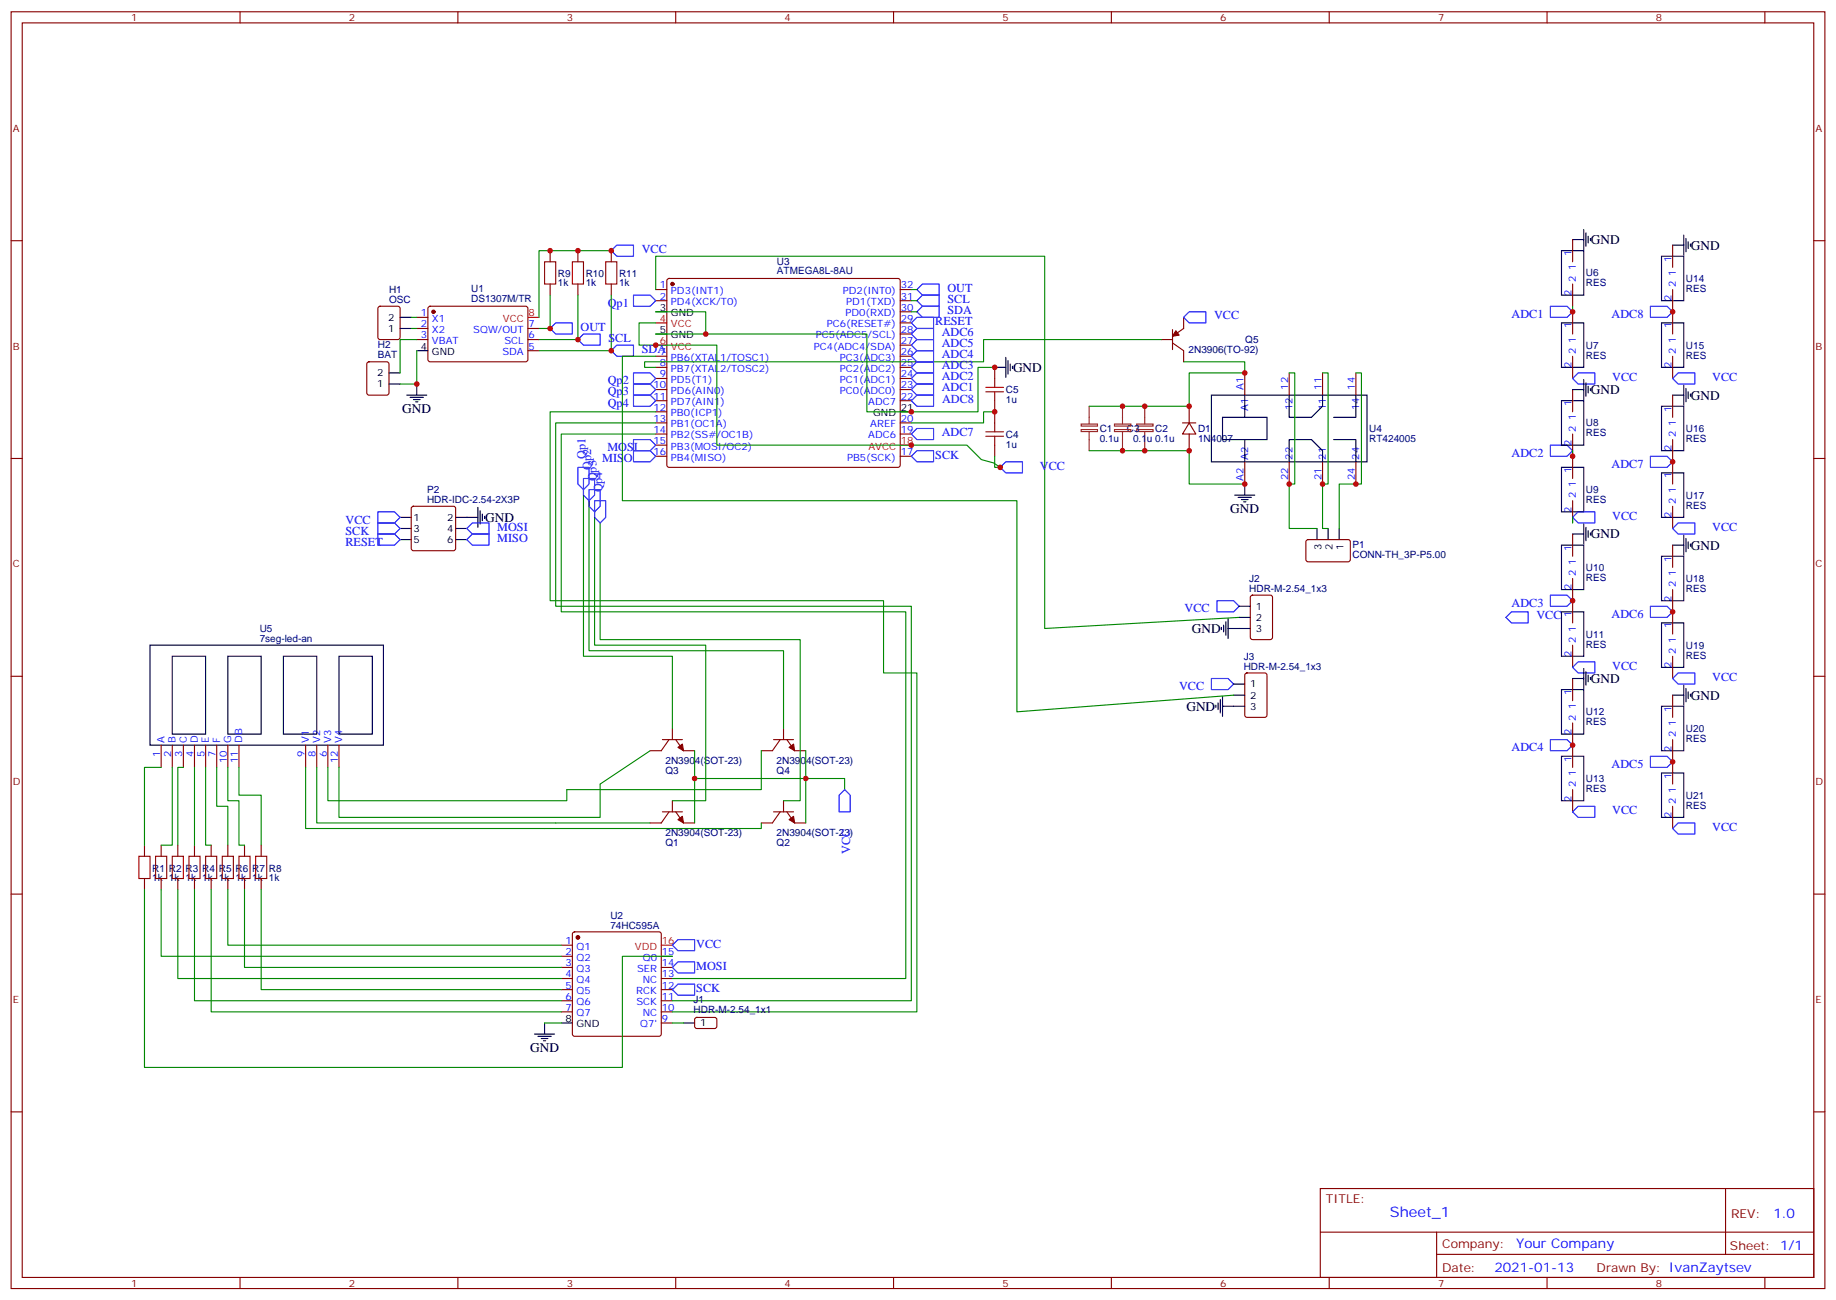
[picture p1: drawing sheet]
<svg xmlns="http://www.w3.org/2000/svg" width="583mm" height="413mm" viewBox="0 0 583 413" stroke-linecap="round" stroke-linejoin="round" font-family="sans-serif">
<g fill="none" stroke="#870000" stroke-width=".35">
<path d="M3.5 3.7h575.8v405.4h-575.8zM7.1 7.3h568.6v398.3h-568.6zM76.2 3.7v3.6M145.3 3.7v3.6M214.5 3.7v3.6M283.6 3.7v3.6M352.8 3.7v3.6M421.9 3.7v3.6M491.1 3.7v3.6M560.2 3.7v3.6M3.5 76.4h3.6M174.6 79.6v3.5"/>
<path d="M183.4 79.6v3.5M194 79.6v3.5M499.2 76.1v7M530.9 77.8v7.1M575.7 76.4h3.6M120.2 97.4l.4-.2h5.7l.6 .5 .1 9.4-.5 .7h-5.9l-.6-.5-.1-9.4zM136.1 97.4l.4-.2 30.6 .1 .5 .6-.1 16.5-.6 .5-30.6-.1-.5-.6v-16.3zM174.6 90.2v3.5M183.4 90.2v3.5M194 90.2v3.5M208.1 91.9h3.6M208.1 95.5h3.6"/>
<path d="M211.9 88.6l.5-.2h72.6l.5 .2 .3 .5v58.6l-.3 .5-.5 .2h-72.6l-.5-.3-.2-.4v-58.6zM285.8 91.9h3.5M285.8 95.5h3.5M285.8 99h3.5M499.2 90.2v7M499.2 99v7M530.9 91.9v14.1M116.7 115.1l.4-.2h5.7l.6 .4 .1 9.4-.5 .7h-5.9l-.6-.4-.1-9.4zM132.3 100.8h3.5M132.3 104.3h3.5M132.3 107.8h3.5M167.6 104.3h3.5"/>
<path d="M167.6 107.8h3.5M167.6 111.3h3.5M208.1 113.1h3.6M208.1 116.6h3.6M285.8 113.1h3.5M285.8 116.6h3.5M285.8 109.6h3.5M285.8 106h3.5M285.8 102.5h3.5M315.7 116.6v3.6M368.7 107.8h3.5M372.2 104.6v6.4"/>
<path d="M372.2 108.9l3.5 2.4v3.6M375.7 100.8v3.5l-3.5 2.5M395.1 118.4v7M409.2 118.4v7M419.8 118.4v7M430.4 118.4v7M499.2 113.1v7.1M530.9 113.1v7.1M208.1 120.2h3.6M208.1 123.7h3.6M208.1 127.2h3.6M208.1 130.7h3.6"/>
<path d="M208.1 134.3h3.6M208.1 137.8h3.6M285.8 120.2h3.5M285.8 123.7h3.5M285.8 127.2h3.5M285.8 134.3h3.5M285.8 137.8h3.5M315.7 127.2v7.1M375.4 134.3h4.2M377.5 134.3l2.1 3.5h-4.2zM377.5 129v5.3M377.5 137.8v5.3"/>
<path d="M499.2 123.7v7M499.2 137.8v14.1M530.9 125.4v7.1M530.9 139.6v14.1M3.5 145.6h3.6M208.1 141.3h3.6M208.1 144.9h3.6M285.8 144.9h3.5M315.7 141.3v3.6M395.1 146.6v7.1M409.2 146.6v7.1M419.8 146.6v7.1"/>
<path d="M430.4 146.6v7.1M499.2 159v7M575.7 145.6h3.6M130.8 160.9l.4-.2h12.7l.5 .2 .2 .5v12.7l-.2 .5-.5 .2h-12.7l-.5-.2-.2-.5v-12.7zM414.7 171.5l.5-.2 13 .1 .4 .6v5.9l-.7 .5-13-.1-.4-.6v-5.7zM499.2 169.5v7.1M530.9 160.7v7.1M530.9 173.1v7M397.1 189.2l.5-.3h5.6l.7 .5v13l-.4 .6-5.9 .1-.7-.5v-12.9zM499.2 183.7v14.1M530.9 187.2v14.1M3.5 214.7h3.6"/>
<path d="M395.3 213.8l.5-.2h5.7l.6 .5 .1 12.9-.5 .7-5.9 .1-.6-.5-.1-13zM499.2 204.8v7.1M499.2 215.4v7.1M530.9 208.4v7M575.7 214.7h3.6M51.2 236.6v7M54.7 236.6v7M58.2 236.6v7M61.7 236.6v7M65.3 236.6v7M68.8 236.6v7M72.3 236.6v7"/>
<path d="M75.8 236.6v7M97 236.6v7M100.5 236.6v7M104.1 236.6v7M107.6 236.6v7M210.3 234.8h6.3M212.4 234.8l-2.5 3.5h-3.5M213.4 231.3v3.5M214.5 234.8l2.5 3.5h3.5M245.5 234.8h6.4M247.6 234.8l-2.4 3.5h-3.5M248.7 231.3v3.5"/>
<path d="M249.8 234.8l2.4 3.5h3.6M499.2 229.5v14.1M530.9 220.7v7.1M530.9 234.8v14.1M210.3 257.7h6.3M212.4 257.7l-2.5 3.6h-3.5M213.4 254.2v3.5M214.5 257.7l2.5 3.6h3.5M245.5 257.7h6.4M247.6 257.7l-2.4 3.6h-3.5M248.7 254.2v3.5M249.8 257.7l2.4 3.6h3.6"/>
<path d="M499.2 250.7v7M530.9 256v7M45.9 268.3v3.6M45.9 278.9v3.5M51.2 268.3v3.6M51.2 278.9v3.5M56.4 268.3v3.6M56.4 278.9v3.5M61.7 268.3v3.6M61.7 278.9v3.5M67 268.3v3.6M67 278.9v3.5"/>
<path d="M72.3 268.3v3.6M72.3 278.9v3.5M77.6 268.3v3.6M77.6 278.9v3.5M82.9 268.3v3.6M82.9 278.9v3.5M3.5 283.8h3.6M181.9 296l.5-.2h26.8l.5 .2 .2 .5v31.8l-.2 .5-.5 .2h-26.8l-.5-.2-.2-.5v-31.8zM575.7 283.8h3.6M178.2 300.1h3.5M178.2 303.6h3.5M178.2 307.1h3.5"/>
<path d="M178.2 310.7h3.5M178.2 314.2h3.5M178.2 317.7h3.5M209.9 303.6h3.5M209.9 307.1h3.5M209.9 310.7h3.5M209.9 314.2h3.5M209.9 317.7h3.5M178.2 321.2h3.5M209.9 321.2h3.5M209.9 324.8h3.5M220.7 323.2l.5-.2 5.9 .1 .4 .6v2.4l-.7 .4h-5.9l-.4-.7v-2.1z"/>
<path d="M3.5 353h3.6M575.7 353h3.6M419.1 377.3h156.6v28.3h-156.6zM547.7 377.4v20.8M419.1 391.2h156.5M456 398.2h119.6M456 391.2v14.1M76.2 405.6v3.5M145.3 405.6v3.5M214.5 405.6v3.5M283.6 405.6v3.5M352.8 405.6v3.5"/>
<path d="M421.9 405.6v3.5M491.1 405.6v3.5M560.2 405.6v3.5"/>
</g>
<g fill="none" stroke="#a10000" stroke-width=".35">
<path d="M172.9 83.1h3.5v7.1h-3.5zM181.7 83.1h3.5v7.1h-3.5zM192.3 83.1h3.5v7.1h-3.5zM312.9 138.5h5.7M312.9 137.1h5.7M312.9 124.4h5.7M312.9 123h5.7M315.7 120.2v2.8M315.7 124.4v2.8M315.7 134.3v2.8M315.7 138.5v2.8M44.1 271.9h3.5v7h-3.5z"/>
<path d="M49.4 271.9h3.5v7h-3.5zM54.7 271.9h3.5v7h-3.5zM60 271.9h3.5v7h-3.5zM65.3 271.9h3.5v7h-3.5zM70.6 271.9h3.5v7h-3.5zM75.8 271.9h3.6v7h-3.6zM81.1 271.9h3.6v7h-3.6z"/>
</g>
<g fill="#870000" stroke="#870000" stroke-width=".35">
<path d="M215.2 260.2l1.4-1 .4 2.1z"/>
<path d="M250.5 260.2l1.4-1 .3 2.1z"/>
<path d="M215.2 237.3l1.4-1.1 .4 2.1z"/>
<path d="M250.5 237.3l1.4-1.1 .3 2.1z"/>
<path d="M373.2 105l1.1 1.4-2.1 .4z"/>
<circle cx="183.4" cy="297.6" r=".53"/>
<circle cx="213.4" cy="90.2" r=".53"/>
<circle cx="137.6" cy="99" r=".53"/>
</g>
<g fill="none" stroke="#008700" stroke-width=".35">
<path d="M194 79.6h-22.9v21.2M174.6 93.7v10.6h-3.5M183.4 93.7v14.1h-12.3M194 93.7v17.6h-22.9M208.1 99h15.9v7h-15.9M208.1 91.9v-10.5h123.5v118.1l61.7-3.5M289.3 91.9h1.7M289.3 99h1.7M289.3 95.5h1.7M499.2 97.2v1.8M130.5 104.3h1.8M130.5 100.8h1.8"/>
<path d="M132.3 107.8h-5.3v10.6M132.3 111.3v10.6h-5.3M208.1 102.5h-5.3v7.1h24.7v31.7h79.4l4.6 4.6 3.9 1.1 2.1 1.4h-1.8v-3.5M208.1 113.1h-10.5v45.9h125.2v67l68.8-5.3M224 106h51.2v24.7h35.2v-14.1h5.3M368.7 107.8h-56.5v7.1h-107.6v1.7h3.5M375.7 114.9h19.4v3.5h-17.6v10.6h-31.8M409.2 118.4h1.8v35.3h-1.8v14.1h8.8M419.8 118.4h1.8v35.3h-1.8v14.1h1.8M430.4 118.4h1.8v35.3h-7.1v14.1M208.1 137.8h-29.9v56.4h109.3v116.5h-74.1M208.1 134.3h-31.7v58.2h112.9v125.2h-75.9"/>
<path d="M208.1 130.7h-33.5v60h105.9v22.9h10.5v107.6h-77.6M315.7 130.7h-3.5v3.6h-22.9M185.2 155.4v53h28.2v22.9M187 159v47.6h61.7v24.7M345.7 143.1h31.8v10.6h17.6M499.2 143.1v1.8M188.7 162.5v42.3h35.3v49.4h-10.6M190.5 166v37.1h63.5v51.1h-5.3M499.2 164.3v1.7M206.4 238.3l-15.9 10.6v10.6h-82.9v-15.9M220.5 238.3v23M241.7 238.3v12.4h-61.8v3.5h-75.8v-10.6"/>
<path d="M255.8 238.3v23M51.2 243.6h-5.3v24.7M54.7 243.6v24.7h-3.5M58.2 243.6h-1.8v24.7M61.7 243.6v24.7M65.3 243.6v24.7h1.7M68.8 243.6v12.4h3.5v12.3M72.3 243.6v10.6h3.5v14.1h1.8M75.8 243.6v8.8h7.1v15.9M97 243.6v19.4h144.7v-1.7M100.5 243.6v17.7h105.9M220.5 247.2h47.6v3.5"/>
<path d="M45.9 282.4v56.5h151.7v-35.3h15.8M51.2 282.4v21.2h127M56.4 282.4v28.3h121.8M61.7 282.4v35.3h116.5M67 282.4v38.8h111.2M72.3 282.4v17.7h105.9M77.6 282.4v24.7h100.6M82.9 282.4v31.8h95.3M172.9 324.8h5.3M213.4 324.8h3.6"/>
</g>
<g fill="none" stroke="#000" stroke-width=".35">
<path d="M495.7 79.6h7v14.1h-7zM499.2 76.1h3.5M502.7 72.9v6.3M503.4 73.9v4.3M504.1 75v2.1M504.8 75.7v.7M530.9 77.8h3.6M534.5 74.6v6.4M535.2 75.7v4.2M535.9 76.8v2.1M536.6 77.5v.7M208.1 99h3.6"/>
<path d="M527.4 81.4h7.1v14.1h-7.1zM123.5 118.4h3.5M127 104.3h3.5M127 100.8h3.5M132.3 111.3h3.5M208.1 106h3.6M315.7 116.6h3.6M319.3 113.5v6.3M320 114.5v4.2M320.7 115.6v2.1M321.4 116.3v.7M495.7 102.5h7v14.1h-7z"/>
<path d="M527.4 102.5h7.1v14.1h-7.1zM123.5 121.9h3.5M129.1 125.4h6.4M130.2 126.2h4.2M131.2 126.9h2.1M131.9 127.6h.7M132.3 121.9v3.5M285.8 130.7h3.5M384.5 125.4h49.4v21.2h-49.4zM388.1 132.5h14.1v7.1h-14.1zM395.1 125.4v7.1M395.1 139.6v7"/>
<path d="M409.2 125.4v7.1h7.1l3.5-3.5v-3.6M423.3 139.6h7.1v7M430.4 125.4v7.1h-7.1M495.7 127.2h7v14.1h-7zM499.2 123.7h3.5M502.7 120.5v6.4M503.4 121.6v4.2M504.1 122.6v2.1M504.8 123.3v.7M527.4 129h7.1v14.1h-7.1zM530.9 125.4h3.6M534.5 122.3v6.3"/>
<path d="M535.2 123.3v4.3M535.9 124.4v2.1M536.6 125.1v.7M391.9 157.2h6.4M393 157.9h4.2M394.1 158.6h2.1M394.8 159.3h.7M395.1 153.7v3.5M409.2 146.6v-7h7.1l3.5 3.5v3.5M495.7 148.4h7v14.1h-7zM527.4 150.1h7.1v14.2h-7.1zM127 164.3h3.5"/>
<path d="M127 167.8h3.5M127 171.3h3.5M144.6 164.3h7.1M144.6 167.8h3.6M144.6 171.3h3.6M151.7 161.1v6.3M152.4 162.1v4.3M153.1 163.2v2.1M153.8 163.9v.7M418 167.8v3.5M421.6 167.8v3.5M425.1 167.8v3.5"/>
<path d="M495.7 173.1h7v14.1h-7zM499.2 169.5h3.5M502.7 166.4v6.3M503.4 167.4v4.3M504.1 168.5v2.1M504.8 169.2v.7M527.4 176.6h7.1v14.1h-7.1zM530.9 173.1h3.6M534.5 169.9v6.3M535.2 171v4.2M535.9 172v2.1M536.6 172.7v.7"/>
<path d="M387.7 199.2v.7M388.4 198.5v2.1M389.1 197.4v4.2M389.8 199.5h7.1M389.8 196.4v6.3M393.3 192.5h3.6M393.3 196h3.6M495.7 194.2h7v14.2h-7zM527.4 197.8h7.1v14.1h-7.1zM47.6 204.8h74.1v31.8h-74.1zM54.7 208.4h10.6v24.6h-10.6zM72.3 208.4h10.6v24.6h-10.6z"/>
<path d="M90 208.4h10.5v24.6h-10.5zM107.6 208.4h10.6v24.6h-10.6zM391.6 217.2h3.5M495.7 218.9h7v14.1h-7zM499.2 215.4h3.5M502.7 212.2v6.4M503.4 213.3v4.2M504.1 214.3v2.2M504.8 215.1v.7M534.5 217.5v6.4M535.2 218.6v4.2M535.9 219.6v2.2"/>
<path d="M385.9 223.9v.7M386.6 223.2v2.1M387.3 222.1v4.2M388.1 224.2h7M388.1 221.1v6.3M391.6 220.7h3.5M527.4 224.2h7.1v14.1h-7.1zM530.9 220.7h3.6M536.6 220.3v.8M495.7 240.1h7v14.1h-7zM527.4 245.4h7.1v14.1h-7.1zM169.7 328.3h6.3"/>
<path d="M170.7 329h4.3M171.8 329.7h2.1M172.5 330.4h.7M172.9 324.8v3.5M178.2 324.8h3.5M217 324.8h3.5"/>
</g>
<path d="M167.6 100.8h3.5M208.1 102.5h3.6M208.1 109.6h3.6M285.8 141.3h3.5M209.9 300.1h3.5" fill="none" stroke="#f00" stroke-width=".35"/>
<g fill="none" stroke="#00f" stroke-width=".35">
<path d="M194 79.6l1.8-1.8h5.3v3.6h-5.3zM201.1 93.7h5.3l1.7 1.8-1.7 1.7h-5.3zM291 91.9l1.8-1.7h5.3v3.5h-5.3zM291 95.5l1.8-1.8h5.3v3.5h-5.3zM291 99l1.8-1.8h5.3v3.6h-5.3zM377.5 99h5.3v3.5h-5.3l-1.8-1.7zM492.1 97.2h5.3l1.8 1.8-1.8 1.8h-5.3zM523.9 97.2h5.3l1.7 1.8-1.7 1.8h-5.3zM174.6 104.3l1.8-1.8h5.3v3.5h-5.3zM183.4 107.8l1.8-1.8h5.3v3.6h-5.3zM195.8 109.6h5.3v3.5h-5.3l-1.8-1.8zM201.1 118.4h5.3l1.7 1.8-1.7 1.7h-5.3z"/>
<path d="M289.3 102.5l1.7-1.7h5.3v3.5h-5.3zM289.3 109.6l1.7-1.8h5.3v3.5h-5.3zM289.3 106l1.7-1.7h5.3v3.5h-5.3zM291 118.4h5.3v3.5h-5.3l-1.7-1.7zM291 114.9h5.3v3.5h-5.3l-1.7-1.8zM291 111.3h5.3v3.6h-5.3l-1.7-1.8zM532.7 118.4h5.3v3.5h-5.3l-1.8-1.7zM201.1 121.9h5.3l1.7 1.8-1.7 1.7h-5.3zM201.1 125.4h5.3l1.7 1.8-1.7 1.8h-5.3zM201.1 139.6h5.3l1.7 1.7-1.7 1.8h-5.3zM289.3 137.8l1.7-1.8h5.3v3.6h-5.3zM291 121.9h5.3v3.5h-5.3l-1.7-1.7z"/>
<path d="M291 125.4h5.3v3.6h-5.3l-1.7-1.8zM499.2 120.2l1.7-1.8h5.3v3.5h-5.3zM183.4 148.4h3.6v5.3l-1.8 1.7-1.8-1.7zM185.2 151.9h3.5v5.3l-1.7 1.8-1.8-1.8zM187 155.4h3.5v5.3l-1.8 1.8-1.7-1.8zM188.7 159h3.6v5.3l-1.8 1.7-1.8-1.7zM201.1 143.1h5.3l1.7 1.8-1.7 1.7h-5.3zM291 143.1h5.3v3.5h-5.3l-1.7-1.7zM317.5 148.4l1.8-1.8h5.3v3.5h-5.3zM492.1 141.3h5.3l1.8 1.8-1.8 1.8h-5.3zM523.9 144.9h5.3l1.7 1.7-1.7 1.8h-5.3zM119.9 162.5h5.3l1.8 1.8-1.8 1.7h-5.3z"/>
<path d="M119.9 166h5.3l1.8 1.8-1.8 1.7h-5.3zM119.9 169.5h5.3l1.8 1.8-1.8 1.8h-5.3zM148.2 171.3l1.7-1.8h5.3v3.6h-5.3zM148.2 167.8l1.7-1.8h5.3v3.5h-5.3zM499.2 164.3l1.7-1.8h5.3v3.5h-5.3zM532.7 166h5.3v3.5h-5.3l-1.8-1.7zM386.3 190.7h5.3l1.7 1.8-1.7 1.7h-5.3zM478 196l1.8-1.8h5.3v3.6h-5.3zM492.1 188.9h5.3l1.8 1.8-1.8 1.8h-5.3zM523.9 192.5h5.3l1.7 1.7-1.7 1.8h-5.3zM384.5 215.4h5.3l1.8 1.8-1.8 1.7h-5.3zM499.2 211.9l1.7-1.8h5.3v3.5h-5.3z"/>
<path d="M532.7 213.6h5.3v3.6h-5.3l-1.8-1.8zM492.1 234.8h5.3l1.8 1.8-1.8 1.7h-5.3zM268.1 250.7l1.8 1.7v5.3h-3.6v-5.3zM499.2 257.7l1.7-1.7h5.3v3.5h-5.3zM523.9 240.1h5.3l1.7 1.8-1.7 1.7h-5.3zM532.7 261.3h5.3v3.5h-5.3l-1.8-1.8zM213.4 300.1l1.8-1.8h5.3v3.5h-5.3zM213.4 307.1l1.8-1.7h5.3v3.5h-5.3zM213.4 314.2l1.8-1.8h5.3v3.5h-5.3z"/>
</g>
<path d="M343.2 136.4h5.2v.6h-5.2zM343.2 134.6h5.2v.7h-5.2zM345.7 129v5.6M345.7 137.1v6M353.8 136.4h5.2v.6h-5.2zM353.8 134.6h5.2v.7h-5.2zM356.3 129v5.6M356.3 137.1v6M360.8 136.4h5.2v.6h-5.2zM360.8 134.6h5.2v.7h-5.2zM363.4 129v5.6M363.4 137.1v6" fill="none" stroke="#8c2424" stroke-width=".35"/>
<g fill="#c00">
<circle cx="220.5" cy="247.2" r=".88"/>
<circle cx="255.8" cy="247.2" r=".88"/>
<circle cx="208.1" cy="109.6" r=".88"/>
<circle cx="224" cy="106" r=".88"/>
<circle cx="132.3" cy="121.9" r=".88"/>
<circle cx="183.4" cy="79.6" r=".88"/>
<circle cx="194" cy="79.6" r=".88"/>
<circle cx="174.6" cy="79.6" r=".88"/>
<circle cx="174.6" cy="104.3" r=".88"/>
<circle cx="183.4" cy="107.8" r=".88"/>
<circle cx="194" cy="111.3" r=".88"/>
<circle cx="363.4" cy="129" r=".88"/>
<circle cx="356.3" cy="129" r=".88"/>
<circle cx="377.5" cy="129" r=".88"/>
<circle cx="363.4" cy="143.1" r=".88"/>
<circle cx="356.3" cy="143.1" r=".88"/>
<circle cx="377.5" cy="143.1" r=".88"/>
<circle cx="395.1" cy="118.4" r=".88"/>
<circle cx="395.1" cy="153.7" r=".88"/>
<circle cx="289.3" cy="141.3" r=".88"/>
<circle cx="289.3" cy="130.7" r=".88"/>
<circle cx="315.7" cy="130.7" r=".88"/>
<circle cx="409.2" cy="153.7" r=".88"/>
<circle cx="419.8" cy="153.7" r=".88"/>
<circle cx="430.4" cy="153.7" r=".88"/>
<circle cx="499.2" cy="99" r=".88"/>
<circle cx="499.2" cy="144.9" r=".88"/>
<circle cx="499.2" cy="190.7" r=".88"/>
<circle cx="499.2" cy="236.6" r=".88"/>
<circle cx="530.9" cy="241.9" r=".88"/>
<circle cx="530.9" cy="194.2" r=".88"/>
<circle cx="530.9" cy="99" r=".88"/>
<circle cx="530.9" cy="146.6" r=".88"/>
<circle cx="317.5" cy="148.4" r=".88"/>
<circle cx="315.7" cy="116.6" r=".88"/>
</g>
<text font-size="4.6" fill="#00f" x="441.2" y="386.4">Sheet_1</text>
<g font-size="4.2">
<text x="505" y="77.5">GND</text>
<text x="536.8" y="79.2">GND</text>
<text x="321.6" y="118">GND</text>
<text x="505" y="125.1">GND</text>
<text x="127.7" y="131.1">GND</text>
<text x="536.8" y="126.9">GND</text>
<text x="154" y="165.7">GND</text>
<text x="390.5" y="162.8">GND</text>
<text x="505" y="171">GND</text>
<text x="536.8" y="174.5">GND</text>
<text x="378.4" y="200.9">GND</text>
<text x="505" y="216.8">GND</text>
<text x="376.6" y="225.6">GND</text>
<text x="536.8" y="222.1">GND</text>
<text x="168.3" y="333.9">GND</text>
</g>
<g font-size="4.2" fill="#00f">
<text x="562.9" y="386.6">1.0</text>
<text x="481.3" y="396.2">Your Company</text>
<text x="474.4" y="404">2021-01-13</text>
</g>
<g font-size="3.9" fill="#00f">
<text x="203.7" y="80.2">VCC</text>
<text x="300.7" y="92.6">OUT</text>
<text x="192.9" y="97.3">Qp1</text>
<text x="300.7" y="96.1">SCL</text>
<text x="300.7" y="99.6">SDA</text>
<text x="385.4" y="101.4">VCC</text>
<text x="479.8" y="101">ADC1</text>
<text x="511.6" y="101">ADC8</text>
<text x="184.3" y="104.9">OUT</text>
<text x="296.9" y="103.3">RESET</text>
<text x="299" y="106.6">ADC6</text>
<text x="193.1" y="108.5">SCL</text>
<text x="203.7" y="112">SDA</text>
<text x="299" y="113.7">ADC4</text>
<text x="299" y="110.2">ADC5</text>
<text x="299" y="117.2">ADC3</text>
<text x="192.9" y="122">Qp2</text>
<text x="192.9" y="125.6">Qp3</text>
<text x="299" y="124.3">ADC1</text>
<text x="299" y="120.7">ADC2</text>
<text x="511.8" y="120.9">VCC</text>
<text x="543.5" y="120.9">VCC</text>
<text x="192.9" y="129.1">Qp4</text>
<text x="299" y="127.9">ADC8</text>
<text x="192.8" y="143.1">MOSI</text>
<text x="299" y="138.4">ADC7</text>
<text x="185.8" y="145.8" transform="rotate(-90 185.8 145.8)">Qp1</text>
<text x="187.6" y="149.3" transform="rotate(-90 187.6 149.3)">Qp2</text>
<text x="191.1" y="146.7">MISO</text>
<text x="296.9" y="145.6">SCK</text>
<text x="330.1" y="149.1">VCC</text>
<text x="479.8" y="145">ADC2</text>
<text x="511.6" y="148.6">ADC7</text>
<text x="189.4" y="152.8" transform="rotate(-90 189.4 152.8)">Qp3</text>
<text x="191.1" y="156.3" transform="rotate(-90 191.1 156.3)">Qp4</text>
<text x="109.7" y="166.2">VCC</text>
<text x="511.8" y="165">VCC</text>
<text x="109.7" y="169.7">SCK</text>
<text x="109.7" y="173.3">RESET</text>
<text x="157.9" y="172">MISO</text>
<text x="157.9" y="168.4">MOSI</text>
<text x="543.5" y="168.5">VCC</text>
<text x="376" y="194.4">VCC</text>
<text x="479.8" y="192.7">ADC3</text>
<text x="487.7" y="196.6">VCC</text>
<text x="511.6" y="196.2">ADC6</text>
<text x="511.8" y="212.6">VCC</text>
<text x="374.3" y="219.1">VCC</text>
<text x="543.5" y="216.1">VCC</text>
<text x="479.8" y="238.5">ADC4</text>
<text x="511.6" y="243.8">ADC5</text>
<text x="511.8" y="258.5">VCC</text>
<text x="543.5" y="263.8">VCC</text>
<text x="269.9" y="271" transform="rotate(-90 269.9 271)">VCC</text>
<text x="221" y="300.8">VCC</text>
<text x="221" y="307.9">MOSI</text>
<text x="221" y="314.9">SCK</text>
</g>
<g font-size="3.9" fill="#800">
<text x="420.9" y="381.9">TITLE:</text>
<text x="549.5" y="386.6">REV:</text>
<text x="457.8" y="396.1">Company:</text>
<text x="549.1" y="396.7">Sheet: 1/1</text>
<text x="457.8" y="403.8">Date:</text>
<text x="506.8" y="403.9">Drawn By: IvanZaytsev</text>
</g>
<g font-size="3.2" fill="#800">
<text x="41.6" y="6.7">1</text>
<text x="110.8" y="6.7">2</text>
<text x="179.9" y="6.7">3</text>
<text x="249.1" y="6.7">4</text>
<text x="318.2" y="6.7">5</text>
<text x="387.3" y="6.7">6</text>
<text x="456.5" y="6.7">7</text>
<text x="525.6" y="6.7">8</text>
<text x="4.1" y="41.8">A</text>
<text x="576.3" y="41.8">A</text>
<text x="4.1" y="111">B</text>
<text x="576.3" y="111">B</text>
<text x="4.1" y="180.1">C</text>
<text x="576.3" y="180.1">C</text>
<text x="4.1" y="249.3">D</text>
<text x="576.3" y="249.3">D</text>
<text x="4.1" y="318.4">E</text>
<text x="576.3" y="318.4">E</text>
<text x="41.6" y="408.6">1</text>
<text x="110.8" y="408.6">2</text>
<text x="179.9" y="408.6">3</text>
<text x="249.1" y="408.6">4</text>
<text x="318.2" y="408.6">5</text>
<text x="387.3" y="408.6">6</text>
<text x="456.5" y="408.6">7</text>
<text x="525.6" y="408.6">8</text>
</g>
<g font-size="3.2" fill="#00f">
<text x="498.8" y="81.4" transform="rotate(-90 498.8 81.4)">1</text>
<text x="530.6" y="83.1" transform="rotate(-90 530.6 83.1)">1</text>
<text x="500.2" y="89.5" transform="rotate(-90 500.2 89.5)">2</text>
<text x="500.2" y="85.8" transform="rotate(-90 500.2 85.8)">1</text>
<text x="532" y="87.6" transform="rotate(-90 532 87.6)">1</text>
<text x="209.5" y="91.6">1</text>
<text x="209.5" y="95.1">2</text>
<text x="213" y="93.3">PD3(INT1)</text>
<text x="267.5" y="93.3">PD2(INT0)</text>
<text x="285.9" y="95.1">31</text>
<text x="285.9" y="91.6">32</text>
<text x="498.8" y="93.9" transform="rotate(-90 498.8 93.9)">2</text>
<text x="530.6" y="95.7" transform="rotate(-90 530.6 95.7)">2</text>
<text x="532" y="91.2" transform="rotate(-90 532 91.2)">2</text>
<text x="133.6" y="100.4">1</text>
<text x="213" y="96.9">PD4(XCK/T0)</text>
<text x="268.4" y="100.4">PD0(RXD)</text>
<text x="268.6" y="96.9">PD1(TXD)</text>
<text x="285.9" y="98.6">30</text>
<text x="133.6" y="103.9">2</text>
<text x="133.6" y="107.5">3</text>
<text x="137.1" y="102.2">X1</text>
<text x="137.1" y="105.7">X2</text>
<text x="150.2" y="105.7">SQW/OUT</text>
<text x="167.7" y="107.5">6</text>
<text x="167.7" y="103.9">7</text>
<text x="259" y="107.5">PC5(ADC5/SCL)</text>
<text x="262.5" y="103.9">PC6(RESET#)</text>
<text x="285.9" y="105.7">28</text>
<text x="285.9" y="102.2">29</text>
<text x="498.8" y="104.3" transform="rotate(-90 498.8 104.3)">1</text>
<text x="530.6" y="104.3" transform="rotate(-90 530.6 104.3)">1</text>
<text x="137.1" y="109.2">VBAT</text>
<text x="159.5" y="112.7">SDA</text>
<text x="160.1" y="109.2">SCL</text>
<text x="167.7" y="111">5</text>
<text x="209.5" y="112.7">7</text>
<text x="258.3" y="111">PC4(ADC4/SDA)</text>
<text x="285.9" y="112.7">26</text>
<text x="285.9" y="109.2">27</text>
<text x="500.2" y="112.4" transform="rotate(-90 500.2 112.4)">2</text>
<text x="500.2" y="108.8" transform="rotate(-90 500.2 108.8)">1</text>
<text x="532" y="112.4" transform="rotate(-90 532 112.4)">2</text>
<text x="532" y="108.8" transform="rotate(-90 532 108.8)">1</text>
<text x="209.5" y="116.3">8</text>
<text x="209.5" y="119.8">9</text>
<text x="213" y="114.5">PB6(XTAL1/TOSC1)</text>
<text x="213" y="118">PB7(XTAL2/TOSC2)</text>
<text x="266.6" y="118">PC2(ADC2)</text>
<text x="266.6" y="114.5">PC3(ADC3)</text>
<text x="285.9" y="119.8">24</text>
<text x="285.9" y="116.3">25</text>
<text x="498.8" y="116.9" transform="rotate(-90 498.8 116.9)">2</text>
<text x="530.6" y="116.9" transform="rotate(-90 530.6 116.9)">2</text>
<text x="207.5" y="123.3">10</text>
<text x="213" y="121.6">PD5(T1)</text>
<text x="213" y="125.1">PD6(AIN0)</text>
<text x="266.6" y="125.1">PC0(ADC0)</text>
<text x="266.6" y="121.6">PC1(ADC1)</text>
<text x="285.9" y="123.3">23</text>
<text x="394.8" y="123.7" transform="rotate(-90 394.8 123.7)">A1</text>
<text x="408.9" y="123.7" transform="rotate(-90 408.9 123.7)">12</text>
<text x="419.5" y="123.7" transform="rotate(-90 419.5 123.7)">11</text>
<text x="430" y="123.7" transform="rotate(-90 430 123.7)">14</text>
<text x="207.5" y="126.9">11</text>
<text x="207.5" y="130.4">12</text>
<text x="213" y="128.6">PD7(AIN1)</text>
<text x="275.6" y="128.6">ADC7</text>
<text x="285.9" y="126.9">22</text>
<text x="396.2" y="130.3" transform="rotate(-90 396.2 130.3)">A1</text>
<text x="410.3" y="130.2" transform="rotate(-90 410.3 130.2)">12</text>
<text x="420.9" y="130.2" transform="rotate(-90 420.9 130.2)">11</text>
<text x="431.4" y="130.2" transform="rotate(-90 431.4 130.2)">14</text>
<text x="498.8" y="129" transform="rotate(-90 498.8 129)">1</text>
<text x="530.6" y="130.7" transform="rotate(-90 530.6 130.7)">1</text>
<text x="207.5" y="133.9">13</text>
<text x="207.5" y="137.4">14</text>
<text x="213" y="132.2">PB0(ICP1)</text>
<text x="213" y="135.7">PB1(OC1A)</text>
<text x="276.2" y="135.7">AREF</text>
<text x="285.9" y="137.4">19</text>
<text x="285.9" y="133.9">20</text>
<text x="500.2" y="137.1" transform="rotate(-90 500.2 137.1)">2</text>
<text x="500.2" y="133.5" transform="rotate(-90 500.2 133.5)">1</text>
<text x="532" y="135.2" transform="rotate(-90 532 135.2)">1</text>
<text x="207.5" y="141">15</text>
<text x="213" y="139.2">PB2(SS#/OC1B)</text>
<text x="213" y="142.7">PB3(MOSI/OC2)</text>
<text x="275.6" y="139.2">ADC6</text>
<text x="498.8" y="141.6" transform="rotate(-90 498.8 141.6)">2</text>
<text x="530.6" y="143.3" transform="rotate(-90 530.6 143.3)">2</text>
<text x="532" y="138.9" transform="rotate(-90 532 138.9)">2</text>
<text x="207.5" y="144.5">16</text>
<text x="213" y="146.3">PB4(MISO)</text>
<text x="268.9" y="146.3">PB5(SCK)</text>
<text x="285.9" y="144.5">17</text>
<text x="396.2" y="145.9" transform="rotate(-90 396.2 145.9)">A2</text>
<text x="410.3" y="145.9" transform="rotate(-90 410.3 145.9)">22</text>
<text x="420.9" y="145.9" transform="rotate(-90 420.9 145.9)">21</text>
<text x="431.4" y="145.9" transform="rotate(-90 431.4 145.9)">24</text>
<text x="394.8" y="152.6" transform="rotate(-90 394.8 152.6)">A2</text>
<text x="408.9" y="152.4" transform="rotate(-90 408.9 152.4)">22</text>
<text x="419.5" y="152.4" transform="rotate(-90 419.5 152.4)">21</text>
<text x="430" y="152.4" transform="rotate(-90 430 152.4)">24</text>
<text x="498.8" y="150.1" transform="rotate(-90 498.8 150.1)">1</text>
<text x="500.2" y="154.6" transform="rotate(-90 500.2 154.6)">1</text>
<text x="530.6" y="151.9" transform="rotate(-90 530.6 151.9)">1</text>
<text x="500.2" y="158.3" transform="rotate(-90 500.2 158.3)">2</text>
<text x="532" y="160" transform="rotate(-90 532 160)">2</text>
<text x="532" y="156.4" transform="rotate(-90 532 156.4)">1</text>
<text x="498.8" y="162.7" transform="rotate(-90 498.8 162.7)">2</text>
<text x="530.6" y="164.5" transform="rotate(-90 530.6 164.5)">2</text>
<text x="498.8" y="174.8" transform="rotate(-90 498.8 174.8)">1</text>
<text x="500.2" y="179.3" transform="rotate(-90 500.2 179.3)">1</text>
<text x="530.6" y="178.4" transform="rotate(-90 530.6 178.4)">1</text>
<text x="500.2" y="183" transform="rotate(-90 500.2 183)">2</text>
<text x="532" y="182.8" transform="rotate(-90 532 182.8)">1</text>
<text x="498.8" y="187.4" transform="rotate(-90 498.8 187.4)">2</text>
<text x="530.6" y="191" transform="rotate(-90 530.6 191)">2</text>
<text x="532" y="186.5" transform="rotate(-90 532 186.5)">2</text>
<text x="498.8" y="196" transform="rotate(-90 498.8 196)">1</text>
<text x="500.2" y="200.5" transform="rotate(-90 500.2 200.5)">1</text>
<text x="530.6" y="199.5" transform="rotate(-90 530.6 199.5)">1</text>
<text x="498.8" y="208.6" transform="rotate(-90 498.8 208.6)">2</text>
<text x="500.2" y="204.1" transform="rotate(-90 500.2 204.1)">2</text>
<text x="532" y="207.6" transform="rotate(-90 532 207.6)">2</text>
<text x="532" y="204" transform="rotate(-90 532 204)">1</text>
<text x="530.6" y="212.1" transform="rotate(-90 530.6 212.1)">2</text>
<text x="498.8" y="220.7" transform="rotate(-90 498.8 220.7)">1</text>
<text x="500.2" y="225.2" transform="rotate(-90 500.2 225.2)">1</text>
<text x="530.6" y="226" transform="rotate(-90 530.6 226)">1</text>
<text x="498.8" y="233.3" transform="rotate(-90 498.8 233.3)">2</text>
<text x="500.2" y="228.8" transform="rotate(-90 500.2 228.8)">2</text>
<text x="532" y="230.5" transform="rotate(-90 532 230.5)">1</text>
<text x="52.2" y="235.9" transform="rotate(-90 52.2 235.9)">A</text>
<text x="55.7" y="235.9" transform="rotate(-90 55.7 235.9)">B</text>
<text x="59.3" y="235.9" transform="rotate(-90 59.3 235.9)">C</text>
<text x="62.8" y="235.9" transform="rotate(-90 62.8 235.9)">D</text>
<text x="66.3" y="235.9" transform="rotate(-90 66.3 235.9)">E</text>
<text x="69.8" y="235.9" transform="rotate(-90 69.8 235.9)">F</text>
<text x="73.4" y="235.9" transform="rotate(-90 73.4 235.9)">G</text>
<text x="76.9" y="235.9" transform="rotate(-90 76.9 235.9)">DB</text>
<text x="98.1" y="235.9" transform="rotate(-90 98.1 235.9)">V1</text>
<text x="101.6" y="235.9" transform="rotate(-90 101.6 235.9)">V2</text>
<text x="105.1" y="235.9" transform="rotate(-90 105.1 235.9)">V3</text>
<text x="108.7" y="235.9" transform="rotate(-90 108.7 235.9)">V4</text>
<text x="530.6" y="238.6" transform="rotate(-90 530.6 238.6)">2</text>
<text x="532" y="234.1" transform="rotate(-90 532 234.1)">2</text>
<text x="50.8" y="240.4" transform="rotate(-90 50.8 240.4)">1</text>
<text x="54.3" y="240.4" transform="rotate(-90 54.3 240.4)">2</text>
<text x="57.9" y="240.4" transform="rotate(-90 57.9 240.4)">3</text>
<text x="61.4" y="240.4" transform="rotate(-90 61.4 240.4)">4</text>
<text x="64.9" y="240.4" transform="rotate(-90 64.9 240.4)">5</text>
<text x="68.4" y="240.4" transform="rotate(-90 68.4 240.4)">7</text>
<text x="72" y="242.4" transform="rotate(-90 72 242.4)">10</text>
<text x="75.5" y="242.4" transform="rotate(-90 75.5 242.4)">11</text>
<text x="96.7" y="240.4" transform="rotate(-90 96.7 240.4)">9</text>
<text x="100.2" y="240.4" transform="rotate(-90 100.2 240.4)">8</text>
<text x="103.7" y="240.4" transform="rotate(-90 103.7 240.4)">6</text>
<text x="107.2" y="242.4" transform="rotate(-90 107.2 242.4)">12</text>
<text x="498.8" y="241.9" transform="rotate(-90 498.8 241.9)">1</text>
<text x="500.2" y="250" transform="rotate(-90 500.2 250)">2</text>
<text x="500.2" y="246.3" transform="rotate(-90 500.2 246.3)">1</text>
<text x="530.6" y="247.2" transform="rotate(-90 530.6 247.2)">1</text>
<text x="532" y="251.6" transform="rotate(-90 532 251.6)">1</text>
<text x="498.8" y="254.5" transform="rotate(-90 498.8 254.5)">2</text>
<text x="532" y="255.3" transform="rotate(-90 532 255.3)">2</text>
<text x="530.6" y="259.8" transform="rotate(-90 530.6 259.8)">2</text>
<text x="179.5" y="299.7">1</text>
<text x="179.5" y="303.2">2</text>
<text x="183" y="301.5">Q1</text>
<text x="183" y="305">Q2</text>
<text x="204.1" y="305">Q0</text>
<text x="210.1" y="303.2">15</text>
<text x="179.5" y="306.8">3</text>
<text x="179.5" y="310.3">4</text>
<text x="183" y="308.5">Q3</text>
<text x="202.2" y="308.5">SER</text>
<text x="210.1" y="310.3">13</text>
<text x="210.1" y="306.8">14</text>
<text x="179.5" y="313.8">5</text>
<text x="179.5" y="317.4">6</text>
<text x="183" y="312.1">Q4</text>
<text x="183" y="315.6">Q5</text>
<text x="202" y="315.6">RCK</text>
<text x="204" y="312.1">NC</text>
<text x="210.1" y="317.4">11</text>
<text x="210.1" y="313.8">12</text>
<text x="179.5" y="320.9">7</text>
<text x="183" y="319.1">Q6</text>
<text x="183" y="322.7">Q7</text>
<text x="202" y="319.1">SCK</text>
<text x="204" y="322.7">NC</text>
<text x="210.1" y="320.9">10</text>
<text x="203.2" y="326.2">Q7'</text>
<text x="210.1" y="324.4">9</text>
</g>
<g font-size="3.2" fill="#000080">
<text x="177.1" y="87.8">R9</text>
<text x="185.9" y="87.8">R10</text>
<text x="196.5" y="87.8">R11</text>
<text x="246.6" y="87.1">ATMEGA8L-8AU</text>
<text x="246.6" y="84.1">U3</text>
<text x="503.4" y="87.8">U6</text>
<text x="535.2" y="89.5">U14</text>
<text x="123.5" y="93">H1</text>
<text x="149.6" y="96">DS1307M/TR</text>
<text x="149.6" y="92.7">U1</text>
<text x="177.1" y="90.9">1k</text>
<text x="185.9" y="90.9">1k</text>
<text x="196.5" y="90.9">1k</text>
<text x="503.4" y="90.9">RES</text>
<text x="535.2" y="92.7">RES</text>
<text x="123.5" y="96.2">OSC</text>
<text x="120" y="113.8">BAT</text>
<text x="120" y="110.6">H2</text>
<text x="377.3" y="112.1">2N3906(TO-92)</text>
<text x="395.3" y="109">Q5</text>
<text x="503.4" y="113.9">RES</text>
<text x="503.4" y="110.7">U7</text>
<text x="535.2" y="113.9">RES</text>
<text x="535.2" y="110.7">U15</text>
<text x="319.3" y="124.8">C5</text>
<text x="319.3" y="128">1u</text>
<text x="349.1" y="137.2">C1</text>
<text x="357.7" y="137.2">C3</text>
<text x="366.7" y="137.2">C2</text>
<text x="380.3" y="137.2">D1</text>
<text x="434.6" y="137.2">U4</text>
<text x="503.4" y="135.4">U8</text>
<text x="535.2" y="137.2">U16</text>
<text x="319.3" y="142.1">1u</text>
<text x="319.3" y="138.9">C4</text>
<text x="349.1" y="140.3">0.1u</text>
<text x="359.7" y="140.3">0.1u 0.1u</text>
<text x="380.3" y="140.3">1N4007</text>
<text x="434.6" y="140.3">RT424005</text>
<text x="503.4" y="138.6">RES</text>
<text x="535.2" y="140.3">RES</text>
<text x="135.5" y="159.7">HDR-IDC-2.54-2X3P</text>
<text x="135.5" y="156.4">P2</text>
<text x="503.4" y="159.7">RES</text>
<text x="503.4" y="156.6">U9</text>
<text x="535.2" y="161.5">RES</text>
<text x="535.2" y="158.3">U17</text>
<text x="429.3" y="173.9">P1</text>
<text x="429.3" y="177">CONN-TH_3P-P5.00</text>
<text x="396.5" y="184.7">J2</text>
<text x="503.4" y="184.4">RES</text>
<text x="503.4" y="181.3">U10</text>
<text x="535.2" y="184.8">U18</text>
<text x="396.5" y="187.9">HDR-M-2.54_1x3</text>
<text x="535.2" y="188">RES</text>
<text x="82.4" y="203.8">7seg-led-an</text>
<text x="82.4" y="200.8">U5</text>
<text x="503.4" y="202.4">U11</text>
<text x="394.8" y="209.4">J3</text>
<text x="503.4" y="205.6">RES</text>
<text x="535.2" y="209.1">RES</text>
<text x="535.2" y="206">U19</text>
<text x="394.8" y="212.6">HDR-M-2.54_1x3</text>
<text x="503.4" y="227.1">U12</text>
<text x="503.4" y="230.3">RES</text>
<text x="535.2" y="232.4">U20</text>
<text x="535.2" y="235.6">RES</text>
<text x="211.2" y="242.6">2N3904(SOT-23)</text>
<text x="211.2" y="245.6">Q3</text>
<text x="246.5" y="242.6">2N3904(SOT-23)</text>
<text x="246.5" y="245.6">Q4</text>
<text x="503.4" y="251.5">RES</text>
<text x="503.4" y="248.3">U13</text>
<text x="535.2" y="256.8">RES</text>
<text x="535.2" y="253.6">U21</text>
<text x="211.2" y="265.5">2N3904(SOT-23)</text>
<text x="211.2" y="268.6">Q1</text>
<text x="246.5" y="265.5">2N3904(SOT-23)</text>
<text x="246.5" y="268.6">Q2</text>
<text x="48.3" y="279.7">1k</text>
<text x="48.3" y="276.7">R1</text>
<text x="53.6" y="279.7">1k</text>
<text x="53.6" y="276.7">R2</text>
<text x="58.9" y="279.7">1k</text>
<text x="58.9" y="276.7">R3</text>
<text x="64.2" y="279.7">1k</text>
<text x="64.2" y="276.7">R4</text>
<text x="69.5" y="279.7">1k</text>
<text x="69.5" y="276.7">R5</text>
<text x="74.8" y="279.7">1k</text>
<text x="74.8" y="276.7">R6</text>
<text x="80.1" y="279.7">1k</text>
<text x="80.1" y="276.7">R7</text>
<text x="85.4" y="279.7">1k</text>
<text x="85.4" y="276.7">R8</text>
<text x="193.8" y="291.7">U2</text>
<text x="193.8" y="294.8">74HC595A</text>
<text x="220.2" y="321.5">HDR-M-2.54_1x1</text>
<text x="220.2" y="318.5">J1</text>
</g>
<g font-size="3.2">
<text x="123.2" y="101.8">2</text>
<text x="209.5" y="98.6">3</text>
<text x="213" y="100.4">GND</text>
<text x="123.2" y="105.3">1</text>
<text x="209.5" y="105.7">5</text>
<text x="213" y="107.5">GND</text>
<text x="133.6" y="111">4</text>
<text x="137.1" y="112.7">GND</text>
<text x="119.7" y="119.5">2</text>
<text x="119.7" y="123">1</text>
<text x="285.9" y="130.4">21</text>
<text x="277.2" y="132.2">GND</text>
<text x="131.2" y="165.3">1</text>
<text x="141.9" y="165.3">2</text>
<text x="131.2" y="168.8">3</text>
<text x="131.2" y="172.4">5</text>
<text x="141.9" y="168.8">4</text>
<text x="141.9" y="172.4">6</text>
<text x="419.5" y="174.6" transform="rotate(-90 419.5 174.6)">3</text>
<text x="423" y="174.6" transform="rotate(-90 423 174.6)">2</text>
<text x="426.5" y="174.6" transform="rotate(-90 426.5 174.6)">1</text>
<text x="398.6" y="193.5">1</text>
<text x="398.6" y="197.1">2</text>
<text x="398.6" y="200.6">3</text>
<text x="396.9" y="218.2">1</text>
<text x="396.9" y="221.8">2</text>
<text x="396.9" y="225.3">3</text>
<text x="179.5" y="324.4">8</text>
<text x="183" y="326.2">GND</text>
<text x="222.2" y="325.8">1</text>
</g>
<g font-size="3.2" fill="#f00">
<text x="167.7" y="100.4">8</text>
<text x="159.7" y="102.2">VCC</text>
<text x="209.5" y="102.2">4</text>
<text x="213" y="103.9">VCC</text>
<text x="209.5" y="109.2">6</text>
<text x="213" y="111">VCC</text>
<text x="275.7" y="142.7">AVCC</text>
<text x="285.9" y="141">18</text>
<text x="210.1" y="299.7">16</text>
<text x="201.5" y="301.5">VDD</text>
</g>
</svg>
